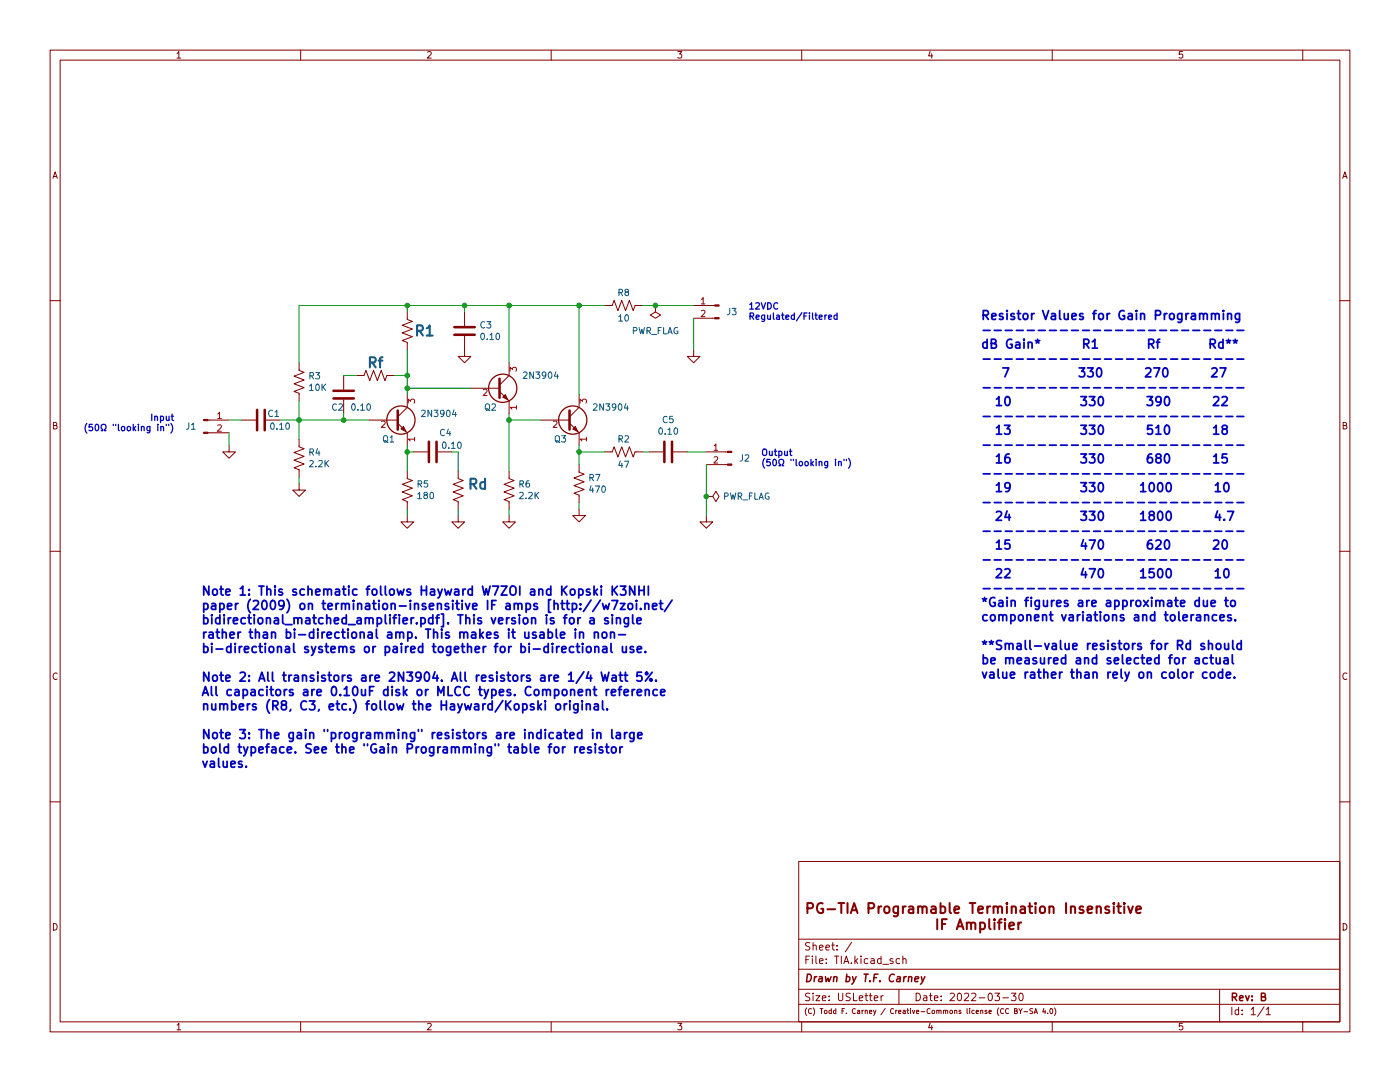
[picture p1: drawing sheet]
<svg xmlns="http://www.w3.org/2000/svg" width="279mm" height="216mm" viewBox="0 0 279 216" stroke-linecap="round" stroke-linejoin="round" font-family="sans-serif">
<g fill="none" stroke="#840000" stroke-width=".2">
<path d="M10 10h259.4v195.9h-259.4zM12 12h255.4v191.9h-255.4zM60 10v2M110 10v2M160 10v2M210 10v2M260 10v2M10 60h2M267.4 60h2M59.7 72.4v1.5l1 .4-2 .8 2 .7-2 .8 2 .7-2 .8 1 .4v1.5M68.6 74.9v2.8M68.6 79.8v2.8"/>
<path d="M71.1 74.9h1.5l.4-1 .8 2 .7-2 .8 2 .8-2 .7 2 .4-1h1.5M81.3 62.2v1.6l1 .3-2 .8 2 .8-2 .7 2 .8-2 .7 1 .4v1.6M81.3 78.7v2.6l-1.9 1.9M92.7 67.1v4h1.3l-1.3 1.3-1.3-1.3h1.3M92.7 62.2v2.8M94 77.5h5.7M99.7 78.1l1.9 1.9v2.6M101.6 72.4v2.5l-1.9 1.9M115.6 78.7v2.6l-1.9 1.9M120.6 61h1.6l.4-1.1 .7 2.1 .8-2.1 .7 2.1 .8-2.1 .8 2.1 .3-1h1.6M130.8 61v1.2l1 .7-1 .6-1-.6 1-.7M130.8 61h.1"/>
<path d="M138.4 69.9v1.2h1.3l-1.3 1.3-1.2-1.3h1.2M138.4 63.5h4.2M138.4 61h4.2M41.5 83.8h4.2M41.5 86.4h4.2M45.7 88.9v1.3h1.3l-1.3 1.2-1.3-1.2h1.3M48.3 83.8h2.8M59.7 96.5v1.3h1.3l-1.3 1.3-1.3-1.3h1.3M59.7 87.6v1.6l1 .3-2 .8 2 .8-2 .7 2 .8-2 .7 1 .4v1.6M73.7 83.8h5.7M79.4 84.5l1.9 1.9v2.5M81.3 94v1.5l1 .4-2 .7 2 .8-2 .8 2 .7-2 .8 1 .4v1.5"/>
<path d="M82.5 90.2h2.8M87.4 90.2h2.8M91.4 94v1.5l1.1 .4-2.1 .7 2.1 .8-2.1 .8 2.1 .7-2.1 .8 1 .4v1.5M101.6 94v1.5l1 .4-2 .7 2 .8-2 .8 2 .7-2 .8 1 .4v1.5M107.9 83.8h5.8M113.7 84.5l1.9 1.9v2.5M115.6 92.7v1.5l1 .4-2 .8 2 .7-2 .8 2 .8-2 .7 1 .4v1.5M120.6 90.2h1.6l.4-1 .7 2 .8-2 .7 2 .8-2 .8 2 .3-1h1.6M129.5 90.2h2.8M134.4 90.2h2.8M141 99.1h1.2l.7-1.1 .6 1.1-.6 1-.7-1M141 99.1h.1"/>
<path d="M141 90.2h4.2M141 92.7h4.2M10 110h2M81.3 102.9v1.2h1.2l-1.2 1.3-1.3-1.3h1.3M91.4 102.9v1.2h1.3l-1.3 1.3-1.2-1.3h1.2M101.6 102.9v1.2h1.3l-1.3 1.3-1.3-1.3h1.3M115.6 101.6v1.3h1.2l-1.2 1.2-1.3-1.2h1.3M141 102.9v1.2h1.2l-1.2 1.3-1.3-1.3h1.3M267.4 110h2M10 160h2M267.4 160h2M159.4 171.9h108v32h-108z"/>
<path d="M159.4 197.4h108M159.4 193.4h108M159.4 187.4h108M170 188l-1.3 1.9M174.5 199.2l.7-.2-.1-.3h-.4l-.2 .2v.7h.6M175.8 198.7v1M176.3 198.7l-.5 .3M179.4 197.4v3M179.5 191.4l-.4-.1-.3 .3 .2 .6h.5M180.2 191.4l.2-.1 .4 .1v.9M180.2 190.8v1.5M198.5 198.2h1l-.5 .5 .4 .2v.6l-.2 .2-.7-.2"/>
<path d="M200.1 199.1h1.2M201.8 198.2h1l-.5 .5 .4 .2v.6l-.2 .2-.7-.2M203.5 198.3l.2-.1a.8 .8 0 0 1 .5 .7 .8 .8 0 0 1-.5 .8l-.2-.2-.2-.4zM243.4 197.4v6.5M60 203.9v2M110 203.9v2M159.4 200.4h108M160 203.9v2M201.3 201.3a.44 .44 0 0 0-.6 .5 .44 .44 0 0 0 .6 .4M202.5 201.7h.4l.1-.4h-.5v1h.4l.1-.4-.2-.2M203.3 201.3l.4 .5 .3-.5M203.7 201.8v.5"/>
<path d="M204.3 201.9h.8M206.1 201.3h-.5a.42 .42 0 0 0 .4 .6v.3h-.5M206.4 202.3l.3-1 .3 1M206.5 202h.5M208.3 201.2l-.2 .7h.6M208.6 201.6v.7M209.1 202.2v.1M209.7 201.3h.1a.49 .49 0 0 1 .3 .5 .49 .49 0 0 1-.4 .4l-.2-.3zM210 203.9v2M210.4 201.1a1.15 1.15 0 0 1 0 1.5M252.3 200.9l-1.3 1.9M252.7 201.4l.4-.4v1.5"/>
<path d="M252.7 202.5h.8M260 203.9v2"/>
</g>
<path d="M182.6 195.4l.7-.2v-.2h-.6l-.1 .7 .1 .2 .5-.1M183.9 194.9l.2 1M184.6 194.9l-.7 1.3-.2 .2" fill="none" stroke="#840000" stroke-width=".3"/>
<g fill="none" stroke="#840000" stroke-width=".4">
<path d="M161.1 181.2h.8a.54 .54 0 0 0 .4-.5 .54 .54 0 0 0-.4-.5h-.8v2M164.2 180.3a.92 .92 0 0 0-1.1 .3 .92 .92 0 0 0 0 1.1 .69 .69 0 0 0 1.2 .3v-.7h-.4M165.1 181.4h1.6M167.3 180.2h1.2M167.9 180.2v2M169.1 180.2v2M169.8 182.2l.7-2 .6 2M170 181.6h.9M173.3 181.2h.8a.54 .54 0 0 0 .4-.5 .54 .54 0 0 0-.4-.5h-.8v2M175.3 180.9v1.3M175.9 180.9l-.4 .1-.2 .2M176.6 181.1a.54 .54 0 0 1 .5-.2 .54 .54 0 0 1 .4 .3v.6a.54 .54 0 0 1-.5 .4 .54 .54 0 0 1-.5-.4z"/>
<path d="M179.2 180.9v1.6a.54 .54 0 0 1-.8 .3M179.2 181l-.5-.1-.4 .3v.6l.2 .3h.7M180.2 180.9v1.3M180.8 180.9l-.4 .1-.2 .2M181.4 181h.8l.1 1.2M182.3 181.3l-.7 .1a.39 .39 0 0 0-.3 .4 .39 .39 0 0 0 .3 .4l.7-.1M183.2 181.1a.5 .5 0 0 1 .9 0v1.1M183.2 180.9v1.3M184.1 181.1l.3-.2 .5 .1v1.2M185.9 181h.8l.1 1.2M186.8 181.3l-.7 .1a.39 .39 0 0 0-.3 .4 .39 .39 0 0 0 .3 .4l.7-.1M187 183.4v2"/>
<path d="M187.7 181l.6-.1 .4 .3v.6l-.2 .3h-.8M187.7 180.2v2M188 184.4h.7M188.9 183.4h-.9v2M189.5 180.2v1.7l.3 .3M190.5 181.5l.9-.2-.1-.3-.5-.1-.3 .2 .1 1h.7M190.9 185.4l.7-2 .7 2M191.1 184.8h1M192.9 184.3a.5 .5 0 0 1 .9 .1v1M192.9 184.1v1.3M193.5 180.2h1.2M193.8 184.4l.3-.3 .5 .1 .1 1.2"/>
<path d="M194.1 180.2v2M195.2 181.5l1-.2-.1-.3-.6-.1-.3 .2 .1 1h.8M195.6 184.2l.6-.1 .4 .4v.5l-.2 .3h-.8M195.6 184.1v2M197 180.9v1.3M197.4 183.4v1.7l.3 .3M197.6 180.9l-.4 .1-.2 .2M198.3 181.1a.5 .5 0 0 1 .8 0v1.1M198.3 180.9v1.3M198.5 183.4v.2M198.5 184.1v1.3M199.1 181.1l.3-.2 .5 .1 .1 1.2"/>
<path d="M199.1 184.1h.8M199.9 183.4l-.4 .1-.1 .2v1.7M200.6 183.4v.2M200.6 184.1v1.3M200.9 180.2v.2M200.9 180.9v1.3M201.4 184.7l1-.1-.1-.4-.6-.1-.3 .3 .1 .9h.8M201.9 181.1a.5 .5 0 0 1 .9 0v1.1M201.9 180.9v1.3M203.2 184.1v1.3M203.7 181h.8l.1 1.2M203.8 184.1l-.4 .1-.2 .3"/>
<path d="M204.6 181.3l-.7 .1a.39 .39 0 0 0-.3 .4 .39 .39 0 0 0 .3 .4l.7-.1M205.2 180.9h.8M205.5 180.2v1.7l.1 .2 .4 .1M206.7 180.2v.2M206.7 180.9v1.3M207.6 181.1a.54 .54 0 0 1 .5-.2 .54 .54 0 0 1 .5 .3v.6a.54 .54 0 0 1-.6 .4 .54 .54 0 0 1-.5-.4zM209.4 181.1a.5 .5 0 0 1 .9 0v1.1M209.4 180.9v1.3M212.8 180.2v2M213.7 181.1a.5 .5 0 0 1 .9 0v1.1M213.7 180.9v1.3M216.2 181l-.5-.1-.3 .2 .1 .3 .7 .2v.5h-.8"/>
<path d="M217 181.5l1-.2-.1-.3-.6-.1-.3 .2 .1 1h.8M218.9 181.1a.5 .5 0 0 1 .8 0v1.1M218.9 180.9v1.3M221.3 181l-.4-.1-.3 .2 .1 .3 .6 .2v.5h-.7M222.3 180.2v.2M222.3 180.9v1.3M222.9 180.9h.8M223.2 180.2v1.7l.1 .2 .4 .1M224.4 180.2v.2M224.4 180.9v1.3M225.1 180.9l.5 1.3 .5-1.3M226.8 181.5l.9-.2-.1-.3-.6-.1-.2 .2 .1 1h.7"/>
</g>
<g fill="none" stroke="#840000" stroke-width=".51">
<path d="M66.5 78h4.1M66.5 79.5h4.1M90.7 65.3h4M90.7 66.8h4M99.7 75.6v3.8M51.3 81.8v4.1M52.8 81.8v4.1M79.4 81.9v3.8M85.6 88.1v4.1M87.1 88.1v4.1M113.7 81.9v3.8M132.6 88.1v4.1"/>
<path d="M134.1 88.1v4.1"/>
</g>
<g fill="#840000" stroke="#840000" stroke-width=".2">
<path d="M114.3 85.6l.5-.5 .5 1z"/>
<path d="M100.3 79.2l.5-.5 .5 1.1z"/>
<path d="M80 85.6l.5-.5 .5 1z"/>
<path d="M145.2 92.6h.8v.2h-.8z"/>
<path d="M145.2 90h.8v.3h-.8z"/>
<path d="M40.6 86.2h.9v.3h-.9z"/>
<path d="M40.6 83.7h.9v.2h-.9z"/>
<path d="M142.6 63.4h.9v.2h-.9z"/>
<path d="M142.6 60.8h.9v.3h-.9z"/>
</g>
<g fill="none" stroke="#840000" stroke-width=".25">
<circle cx="100.3" cy="77.5" r="2.82"/>
<circle cx="80" cy="83.8" r="2.82"/>
<circle cx="114.3" cy="83.8" r="2.82"/>
</g>
<g fill="none" stroke="#0000c2" stroke-width=".36">
<path d="M196.2 65.9h1.4M196.2 71.7h1.4M196.2 77.4h1.4M198.4 65.9h1.4M198.4 71.7h1.4M198.4 77.4h1.4M200.1 73.4h1.2l-.7 1.8M200.6 65.9h1.4M200.6 71.7h1.4M200.6 77.4h1.4M200.7 79.3l.3-.2a.96 .96 0 0 1 .4 1.6l-.3 .2a.96 .96 0 0 1-.4-1.6zM202.8 65.9h1.4"/>
<path d="M202.8 71.7h1.4M202.8 77.4h1.4M205 65.9h1.4M205 71.7h1.4M205 77.4h1.4M206.6 67.9l.5 .2 .4-.2M206.8 68.5l.3-.4 .2 .4M207.1 67.7v.4M207.2 65.9h1.4M207.2 71.7h1.4M207.2 77.4h1.4M209.4 65.9h1.4"/>
<path d="M209.4 71.7h1.4M209.4 77.4h1.4M211.6 65.9h1.4M211.6 71.7h1.4M211.6 77.4h1.4M213.8 65.9h1.4M213.8 71.7h1.4M213.8 77.4h1.4M216 65.9h1.4M216 71.7h1.4M216 77.4h1.4M216.3 68.6l.8-.1 .2-.2-.1-.4-.2-.2h-.7v1.8"/>
<path d="M216.7 68.6l.6 .9M218.2 65.9h1.4M218.2 71.7h1.4M218.2 77.4h1.4M219 73.6l.3-.2a.96 .96 0 0 1 .4 1.6l-.3 .2a.96 .96 0 0 1-.4-1.6zM219.3 79.3l.3-.2a.96 .96 0 0 1 .4 1.6l-.2 .2a.96 .96 0 0 1-.5-1.6zM220.4 65.9h1.4M220.4 71.7h1.4M220.4 77.4h1.4M222.7 65.9h1.3M222.7 71.7h1.3M222.7 77.4h1.3"/>
<path d="M224.9 65.9h1.3M224.9 71.7h1.3M224.9 77.4h1.3M227.1 65.9h1.3M227.1 71.7h1.3M227.1 77.4h1.3M228.7 73.6l.2-.2h.4l.3 .2 .1 .3-.1 .3-1 1h1.1M228.9 79.1h1.1l-.6 .7 .5 .2v.7l-.2 .2h-.5l-.3-.2M229.3 65.9h1.3M229.3 71.7h1.3M229.3 77.4h1.3M230.3 73.4h1.2l-.8 1.8"/>
<path d="M231.5 65.9h1.3M231.5 71.7h1.3M231.5 77.4h1.3M231.7 79.9l-.3 .3h-.4l-.3-.3v-.4l.2-.3 .5-.1 .2 .2a1.18 1.18 0 0 1-.4 1.6h-.3M232.2 73.6l.3-.2a.96 .96 0 0 1 .4 1.6l-.3 .2a.96 .96 0 0 1-.4-1.6zM232.6 79.3l.2-.2a.96 .96 0 0 1 .4 1.6l-.2 .2a.96 .96 0 0 1-.4-1.6zM233.7 65.9h1.3M233.7 71.7h1.3M233.7 77.4h1.3M235.9 65.9h1.3M235.9 71.7h1.3M235.9 77.4h1.3"/>
<path d="M238.1 65.9h1.3M238.1 71.7h1.3M238.1 77.4h1.3M240.3 65.9h1.3M240.3 71.7h1.3M240.3 77.4h1.3M241.5 68.6l.9-.1 .1-.2v-.4l-.3-.2h-.7v1.8M241.8 62.7l.2-.1h.5v1.1M241.9 73.6l.2-.2h.4l.3 .2 .1 .3-.1 .3-1 1h1.1M242 68.6l.5 .9M242.2 79.3l.3-.2h.4l.2 .2 .1 .3-.1 .3-1 1h1.1M242.5 65.9h1.3"/>
<path d="M242.5 71.7h1.3M242.5 77.4h1.3M242.5 62.8l.3-.2h.4l.1 1.1M243.5 73.4h1.2l-.8 1.8M243.9 79.3l.3-.2h.4l.2 .2 .1 .3-.1 .3-1 1h1.1M244.1 68.4l-.5-.1-.4 .3v.5l.2 .3h.7M244.1 67.7v1.8M244.2 62v.1M244.2 62.6v1.1M244.7 65.9h1.3M244.7 71.7h1.3M244.7 77.4h1.3"/>
<path d="M244.7 67.9l.5 .2 .4-.2M244.9 68.5l.3-.4 .2 .4M245 62.7l.3-.1h.4l.1 1.1M245 62.6v1.1M245.2 67.7v.4M246.1 67.9l.4 .2 .4-.2M246.3 68.5l.2-.4 .3 .4M246.5 67.7v.4M246.9 65.9h1.3M246.9 71.7h1.3M246.9 77.4h1.3M247.4 62.6v1.4l-.4 .3h-.4"/>
<path d="M247.4 62.6h-.5l-.4 .3v.5l.2 .3h.7M196.2 83.1h1.4M196.2 88.8h1.4M196.2 94.6h1.4M198.4 83.1h1.4M198.4 88.8h1.4M198.4 94.6h1.4M200.5 84.9h1.1l-.6 .6 .5 .2v.8l-.3 .1h-.5l-.2-.1M200.6 83.1h1.4M200.6 88.8h1.4M200.6 94.6h1.4M201.4 90.6a.7 .7 0 0 0-.8 .8v.6l.1 .3 .5 .1 .3-.2 .1-.6-.2-.2-.5-.1-.3 .3"/>
<path d="M201.6 97.1l-.4 .3-.5-.1-.1-.2v-.4l.1-.3 .5-.1 .3 .2a1.18 1.18 0 0 1-.4 1.6h-.4M202.8 83.1h1.4M202.8 88.8h1.4M202.8 94.6h1.4M205 83.1h1.4M205 88.8h1.4M205 94.6h1.4M207.2 83.1h1.4M207.2 88.8h1.4M207.2 94.6h1.4M209.4 83.1h1.4M209.4 88.8h1.4"/>
<path d="M209.4 94.6h1.4M211.6 83.1h1.4M211.6 88.8h1.4M211.6 94.6h1.4M213.8 83.1h1.4M213.8 88.8h1.4M213.8 94.6h1.4M216 83.1h1.4M216 88.8h1.4M216 94.6h1.4M218.2 83.1h1.4M218.2 88.8h1.4"/>
<path d="M218.2 94.6h1.4M219.3 85l.3-.1a.96 .96 0 0 1 .4 1.6l-.2 .1a.96 .96 0 0 1-.5-1.6zM219.3 90.8l.3-.2a.96 .96 0 0 1 .4 1.6l-.2 .2a.96 .96 0 0 1-.5-1.6zM220.4 83.1h1.4M220.4 88.8h1.4M220.4 94.6h1.4M222.7 83.1h1.3M222.7 88.8h1.3M222.7 94.6h1.3M224.9 83.1h1.3M224.9 88.8h1.3M224.9 94.6h1.3"/>
<path d="M227.1 83.1h1.3M227.1 88.8h1.3M227.1 94.6h1.3M227.6 96.8l.6-.5v1.8M227.6 98.1h1.1M229.3 83.1h1.3M229.3 88.8h1.3M229.3 94.6h1.3M229.5 96.5l.3-.2a.96 .96 0 0 1 .4 1.6l-.3 .2a.96 .96 0 0 1-.4-1.6zM229.8 90.6a.7 .7 0 0 0-.8 .8v.6l.2 .3 .5 .1 .2-.2 .1-.6-.2-.2-.5-.1-.3 .3M229.9 84.9h-.8l-.1 .8 .3-.2 .5 .1 .2 .3-.1 .6-.2 .1h-.4l-.3-.1M230.7 85.4l.5-.5v1.7"/>
<path d="M230.7 86.6h1M231 91.4l-.3-.4 .1-.2 .2-.2 .5 .1 .2 .2-.1 .3-.7 .2-.2 .3 .1 .5 .2 .2h.4l.3-.4-.1-.5-.2-.1M231.2 96.5l.3-.2a.96 .96 0 0 1 .4 1.6l-.3 .2a.96 .96 0 0 1-.4-1.6zM231.5 83.1h1.3M231.5 88.8h1.3M231.5 94.6h1.3M232.6 85l.2-.1a.96 .96 0 0 1 .4 1.6l-.2 .1a.96 .96 0 0 1-.4-1.6zM232.6 90.8l.2-.2a.96 .96 0 0 1 .4 1.6l-.2 .2a.96 .96 0 0 1-.4-1.6zM233 96.4l.1-.1a.96 .96 0 0 1 .5 1.6l-.3 .2a.96 .96 0 0 1-.4-1.6zM233.7 83.1h1.3M233.7 88.8h1.3M233.7 94.6h1.3"/>
<path d="M235.9 83.1h1.3M235.9 88.8h1.3M235.9 94.6h1.3M238.1 83.1h1.3M238.1 88.8h1.3M238.1 94.6h1.3M240.3 83.1h1.3M240.3 88.8h1.3M240.3 94.6h1.3M242.2 85.4l.5-.5v1.7M242.2 91.1l.5-.5v1.8M242.2 86.6h1"/>
<path d="M242.2 92.4h1M242.5 83.1h1.3M242.5 88.8h1.3M242.5 94.6h1.3M242.5 96.8l.6-.5v1.8M242.5 98.1h1.1M244.2 85.6l-.3-.3 .1-.3 .2-.1 .5 .1 .2 .2-.1 .3-.7 .2-.2 .3 .1 .5 .2 .1h.4l.3-.3-.1-.5-.2-.2M244.4 96.5l.3-.2a.96 .96 0 0 1 .4 1.6l-.3 .2a.96 .96 0 0 1-.4-1.6zM244.7 83.1h1.3M244.7 88.8h1.3M244.7 94.6h1.3M244.8 90.6h-.8l-.1 .8 .3-.1 .5 .1 .2 .2-.1 .6-.2 .2h-.4l-.3-.2"/>
<path d="M246.9 83.1h1.3M246.9 88.8h1.3M246.9 94.6h1.3M118 119.7l-1.6 2.3M118.7 118.1l.5 .6M119.2 117.6l-.6 .6M119.8 119.7l-1.5 2.3M120 117v.1M120 117.6v1.1M122.1 119.8h1.2l-.8 1.8M122.2 117v1.7M122.4 117.7l.8 1"/>
<path d="M123.2 117l-1 1M123.8 117h1.1l-.6 .6 .5 .2v.8l-.2 .1h-.5l-.3-.1M126.7 117v1.7l-1-1.7v1.7M127 119.8v.2M127.5 117v1.7M127.5 117.8h1M128.5 117v1.7M129.4 117v1.7M131.8 119.8v1.5l.1 .2 .4 .1M134.1 119.7l-1.5 2.3M196.2 100.3h1.4M196.2 106h1.4"/>
<path d="M196.2 111.7h1.4M196.2 117.5h1.4M198.4 100.3h1.4M198.4 106h1.4M198.4 111.7h1.4M198.4 117.5h1.4M198.9 102.2l.2-.2h.4l.3 .2 .1 .3-.1 .3-1 1h1.1M198.9 113.7l.2-.2h.4l.3 .2 .1 .3-.1 .3-1 1h1.1M200.6 113.7l.2-.2h.4l.3 .2 .1 .3-.1 .3-1 1h1.1M200.6 100.3h1.4M200.6 106h1.4M200.6 111.7h1.4"/>
<path d="M200.6 117.5h1.4M201 102l-.4 1.2h1.1M201.4 102.6v1.2M201.5 107.8h-.9v.8l.2-.2 .6 .1 .2 .3-.1 .6-.3 .1h-.4l-.2-.1M202.8 100.3h1.4M202.8 106h1.4M202.8 111.7h1.4M202.8 117.5h1.4M205 100.3h1.4M205 106h1.4M205 111.7h1.4M205 117.5h1.4"/>
<path d="M207.2 100.3h1.4M207.2 106h1.4M207.2 111.7h1.4M207.2 117.5h1.4M209.4 100.3h1.4M209.4 106h1.4M209.4 111.7h1.4M209.4 117.5h1.4M211.6 100.3h1.4M211.6 106h1.4M211.6 111.7h1.4M211.6 117.5h1.4"/>
<path d="M213.8 100.3h1.4M213.8 106h1.4M213.8 111.7h1.4M213.8 117.5h1.4M216 100.3h1.4M216 106h1.4M216 111.7h1.4M216 117.5h1.4M218.2 100.3h1.4M218.2 106h1.4M218.2 111.7h1.4M218.2 117.5h1.4"/>
<path d="M219.4 107.9l.2-.1a.96 .96 0 0 1 .4 1.6l-.2 .1a.96 .96 0 0 1-.5-1.6zM220.4 100.3h1.4M220.4 106h1.4M220.4 111.7h1.4M220.4 117.5h1.4M222.7 100.3h1.3M222.7 106h1.3M222.7 111.7h1.3M222.7 117.5h1.3M224.9 100.3h1.3M224.9 106h1.3M224.9 111.7h1.3"/>
<path d="M224.9 117.5h1.3M227.1 100.3h1.3M227.1 106h1.3M227.1 111.7h1.3M227.1 117.5h1.3M227.6 102.5l.6-.5v1.8M227.6 114l.6-.5v1.8M227.6 103.8h1.1M227.6 115.3h1.1M229.3 100.3h1.3M229.3 106h1.3M229.3 111.7h1.3"/>
<path d="M229.3 117.5h1.3M229.7 102.8l-.4-.3 .1-.3 .3-.2 .5 .1 .2 .3-.1 .2-.8 .3-.2 .2 .1 .5 .3 .2h.3l.4-.3v-.4l-.4-.3M229.8 107.8a.7 .7 0 0 0-.8 .7v.7l.2 .3h.5l.2-.1 .1-.6-.2-.3-.5-.1-.3 .4M230.3 113.5h-.9l-.1 .8 .3-.1 .6 .1 .2 .2-.1 .6-.3 .2h-.4l-.3-.2M230.7 107.9l.2-.1h.5l.2 .1 .1 .4-.1 .2-1 1h1.1M231.2 102.2l.3-.2a.96 .96 0 0 1 .4 1.6l-.3 .2a.96 .96 0 0 1-.4-1.6zM231.2 113.7l.3-.2a.96 .96 0 0 1 .4 1.6l-.3 .2a.96 .96 0 0 1-.4-1.6zM231.5 100.3h1.3M231.5 106h1.3M231.5 111.7h1.3M231.5 117.5h1.3M232.6 107.9l.2-.1a.96 .96 0 0 1 .4 1.6l-.2 .1a.96 .96 0 0 1-.4-1.6z"/>
<path d="M233 102.1l.1-.1a.96 .96 0 0 1 .5 1.6l-.3 .2a.96 .96 0 0 1-.4-1.6zM233 113.6l.1-.1a.96 .96 0 0 1 .5 1.6l-.3 .2a.96 .96 0 0 1-.4-1.6zM233.7 100.3h1.3M233.7 106h1.3M233.7 111.7h1.3M233.7 117.5h1.3M235.9 100.3h1.3M235.9 106h1.3M235.9 111.7h1.3M235.9 117.5h1.3M238.1 100.3h1.3M238.1 106h1.3"/>
<path d="M238.1 111.7h1.3M238.1 117.5h1.3M240.2 119.8l.1 1.1 .4 .1 .2-.2M240.3 100.3h1.3M240.3 106h1.3M240.3 111.7h1.3M240.3 117.5h1.3M240.9 119.8v1.2M242.2 107.9l.3-.1h.4l.2 .1 .1 .4-.1 .2-1 1h1.1M242.5 100.3h1.3M242.5 106h1.3M242.5 111.7h1.3"/>
<path d="M242.5 117.5h1.3M242.5 114l.6-.5v1.8M242.5 115.3h1.1M243 102l-.5 1.2h1.1M243.4 102.6v1.2M244.2 107.9l.1-.1a.96 .96 0 0 1 .4 1.6l-.2 .1a.96 .96 0 0 1-.4-1.6zM244.3 103.6v.2M244.4 113.7l.3-.2a.96 .96 0 0 1 .4 1.6l-.3 .2a.96 .96 0 0 1-.4-1.6zM244.4 119.8h.7M244.7 119.2v1.5v.2l.4 .1M244.7 100.3h1.3M244.7 106h1.3"/>
<path d="M244.7 111.7h1.3M244.7 117.5h1.3M245 102h1.2l-.8 1.8M245.7 120l.2-.2 .5 .2 .1 .7-.1 .2-.5 .1-.2-.2zM246.9 100.3h1.3M246.9 106h1.3M246.9 111.7h1.3M246.9 117.5h1.3M111 125.5v1.6l.3 .2M111.9 126.7l.8-.1-.1-.4-.5-.1-.2 .3v.8h.7M114.8 126.1v1.2M115 129h.7"/>
<path d="M115.3 128.4v1.5v.2l.4 .1M115.7 126.3l.2-.2 .5 .1v1.1M115.7 126.1v1.2M116.3 128.4v.2M116.3 129v1.2M116.5 134l-1.5 2.3M117.1 129.2l.3-.2 .5 .2 .1 .6-.2 .3-.4 .1-.3-.2zM117.5 134l-.5 1.3h1.1M117.8 123.4h.7l.1 1.1M117.9 134.7v1.2M118.6 123.7l-.6 .1a.35 .35 0 0 0-.3 .3 .35 .35 0 0 0 .3 .4l.6-.1M118.6 126.3l.3-.2 .4 .1 .1 1.1"/>
<path d="M118.6 126.1v1.2M118.7 129.2l.3-.2 .4 .1 .1 1.1M118.7 129v1.2M120 134.1l.4 1.8 .4-1.3 .3 1.3 .4-1.8M120.2 120.4l.4 1.2 .3-.8 .4 .8 .3-1.2M120.2 126.3l.3-.2 .5 .2 .1 .7-.2 .2-.4 .1-.3-.1zM120.2 139.9v1.5l.3 .2M120.3 129.1h.7l.1 1.1M121 137.6v1.2M121.1 129.4l-.6 .1a.35 .35 0 0 0-.3 .3 .35 .35 0 0 0 .3 .4l.6-.1M121.3 123.4l-.4-.1-.2 .2 .1 .3 .5 .2v.4h-.6M121.5 137.6l-.3 .1-.2 .2"/>
<path d="M121.9 126.3l.2-.2 .4 .1 .1 1.1M121.9 126.1v1.2M121.9 128.4v1.5l.3 .3M122 138.2l.9-.2-.1-.3-.5-.1-.3 .2 .1 .9h.7M122.2 122.7v.2M122.2 134.8h.7l.1 1.1M122.2 123.3v1.2M123 135.1l-.6 .1a.35 .35 0 0 0-.3 .4 .35 .35 0 0 0 .3 .3l.6-.1M123 123.4l.3-.1 .4 .1 .1 1.1M123 123.3v1.2M123.4 137.6h.7M123.5 126.6h1.3"/>
<path d="M123.5 134.7h.7M123.8 120.4h.9l-.9 1.2h.9M123.8 134.1v1.6l.1 .1 .3 .1M124.1 137l-.4 .1-.1 .2v1.5M124.2 129l.1 1.1 .4 .1 .3-.2M124.6 138.2l.8-.2-.1-.3-.5-.1-.2 .2v.9h.7M124.6 134.7h.6M124.8 134.1v1.6l.1 .1 .3 .1M125 129v1.2M125.4 123.3v1.4l-.3 .4-.5-.1M125.4 123.4l-.5-.1-.3 .3v.5l.1 .3h.7M125.5 120.5l.4-.1 .4 .4v.5l-.4 .3-.4-.1-.2-.2v-.5z"/>
<path d="M126.2 137.6v1.2M126.3 122.7v1.5l.2 .3M126.4 129.1l-.4-.1-.3 .3 .1 .2 .6 .2v.4h-.7M126.7 137.6l-.4 .1-.1 .2M127 120.4v1.2M127.1 123.9l.9-.2-.1-.3-.5-.1-.3 .2 .1 .9h.7M127.2 129.6l.8-.2v-.3l-.6-.1-.2 .3 .1 .8h.7M127.2 138.2l.8-.2v-.3l-.6-.1-.2 .2 .1 .9h.7M127.9 121.4v.2M128 134.1h-.8l-.1 .9 .3-.2 .6 .1 .1 .2-.1 .6-.2 .2h-.4l-.3-.2M128.7 120.6l.3-.2 .4 .1 .1 1.1M128.7 120.4v1.2"/>
<path d="M128.8 130v.2M128.8 137.8l.3-.2 .4 .1 .1 1.1M128.8 137.6v1.2M130.2 134.1l-1.4 1.8M130.2 121l.9-.2-.1-.3-.5-.1-.3 .3 .1 .8h.7M130.9 135.7v.2M131.2 137.7l-.5-.1-.4 .3v.5l.2 .3h.7M131.6 120.4h.7M131.8 138.2l.9-.2-.1-.3-.5-.1-.3 .2 .1 .9h.7M238.6 131.3h.6l.1 1.1M239.3 131.7l-.6 .1a.35 .35 0 0 0-.2 .3 .35 .35 0 0 0 .2 .3h.6M240.3 128.5l-.4-.1-.2 .3 .1 .2 .5 .2v.4h-.6"/>
<path d="M240.4 122.8l.3-.1 .4 .1 .1 1.1M240.9 134.2l-.6-.1-.3 .4v.5l.2 .2h.7M240.9 131.3h-.5l-.3 .3v.5l.2 .3h.6M241.2 128.6l.2-.2 .5 .1 .1 1.1M241.2 127.8v1.8M241.4 131.3h.7M241.7 120.4l.8-.2v-.3l-.5-.1-.3 .3 .1 .8h.7M241.7 130.7v1.5l.1 .2h.3M241.7 134.2l.4-.1 .4 .4v.5l-.4 .3-.4-.1-.2-.2v-.5zM242.7 131.3l.1 1.1h.4l.3-.1M242.8 122.8l-.5-.1-.3 .3v.5l.1 .3h.7M242.9 128.5l.4-.1 .3 .3v.5l-.3 .4-.4-.1-.2-.3v-.5z"/>
<path d="M243.5 123.3l.8-.2-.1-.3-.5-.1-.2 .2 .1 .9h.6M243.5 131.3v1.1M244 134.2l-.5-.1-.4 .4v.5l.2 .2h.7M244 133.5v1.8M244.3 131.3h.7l.1 1.1M244.4 128.4l.1 1.1 .4 .1 .3-.2M244.7 134.7l.9-.2-.1-.3-.5-.1-.3 .3 .1 .8h.7M245.1 131.7l-.6 .1a.35 .35 0 0 0-.3 .3 .35 .35 0 0 0 .3 .3h.6M245.2 128.4v1.2M245.7 122.8l-.4-.1-.3 .2 .1 .3 .6 .1v.5h-.7M245.9 130.7v1.5l.3 .2M246 127.8v1.5l.3 .3"/>
<path d="M246.4 135.1v.2M246.5 123.7v.2M247.7 128.5l-.5-.1-.3 .3v.5l.1 .3h.7M247.7 127.8v1.8M49.1 152.9v.2M111 140.6l.3-.1 .5 .1 .1 .7-.2 .3h-.4l-.3-.1zM112.6 140.5v1.1M112.8 149l-.3 .1-.2 .3M113.1 140.5h-.3l-.2 .3M113.7 140.5v1.1M114.7 149v1.2M115.3 149l-.4 .1-.2 .3"/>
<path d="M115.3 140.5v1.4l-.3 .3-.4-.1M115.3 140.5h-.5l-.3 .3v.5l.2 .3h.6M115.8 149.6l.8-.1-.1-.4-.5-.1-.2 .3v.8h.7M116.1 146.3l-.5-.1-.3 .3v.5l.1 .3h.7M116.1 145.6v1.8M116.2 140.5v1.1M117 140.6l.3-.1h.4l.1 1.1M117 140.5v1.1M118 149.1l-.5-.1-.2 .3 .1 .2 .6 .2v.4h-.7M118.3 145.6v.2M118.3 146.2v1.2M118.6 140.5h.7l.1 1.1"/>
<path d="M118.8 148.4v.2M118.8 149v1.2M119.1 146.3l.3-.1 .4 .1 .1 1.1M119.1 146.2v1.2M119.4 140.9l-.6 .1a.35 .35 0 0 0-.3 .3 .35 .35 0 0 0 .3 .3h.6M120.2 149.1l-.4-.1-.2 .3 .1 .2 .5 .2v.4h-.6M120.8 149h.7M121.1 148.4v1.6l.1 .1 .3 .1M121.2 141.5v.1M122.1 145.6v1.5l.3 .3M122.2 149.1l.4-.1 .4 .4v.5l-.4 .3-.4-.1-.2-.2v-.5zM123 146.3h.7l.1 1.1"/>
<path d="M123.7 149v1.2M123.8 146.6l-.6 .1a.35 .35 0 0 0-.3 .3 .35 .35 0 0 0 .3 .4l.6-.1M124.2 149l-.3 .1-.2 .3M124.6 146.2v1.2M125.2 146.2l-.4 .1-.2 .2M126.5 146.2v1.4l-.3 .4-.5-.1M126.5 146.3l-.5-.1-.3 .3v.5l.1 .3h.7M127.3 146.8l.8-.2-.1-.3-.5-.1-.2 .2 .1 .9h.6"/>
<circle cx="129.1" cy="134.4" r=".25"/>
<circle cx="129.9" cy="135.7" r=".25"/>
</g>
<g fill="none" stroke="#0000c2" stroke-width=".25">
<path d="M165.4 63.3l.6-.1-.1-.3h-.4l-.1 .2v.6h.5M167 62.9h-.3l-.3 .2 .2 .6h.4M167 62.4v1.3M17.3 84.5a1.46 1.46 0 0 0 0 1.9M18.4 84.7h-.6v.6l.1-.1h.5l.1 .2-.1 .4-.2 .1-.4-.1M19.1 84.8l.2-.1a.68 .68 0 0 1 .4 .6 .68 .68 0 0 1-.4 .6l-.3-.4zM20.2 85.9h.3v-.2a.54 .54 0 0 1-.3-.7 .54 .54 0 0 1 .8-.3l.2 .6-.3 .4v.2h.3M22.6 84.7v.2M23.1 84.7v.2M23.6 84.7v1.1l.2 .1M24.4 85.2l.3-.1 .2 .2v.4l-.2 .2-.5-.2zM25.5 85.2l.3-.1 .3 .2v.4l-.3 .2-.4-.2z"/>
<path d="M26.6 84.7v1.2M26.7 85.5l.4 .4M27.1 85.1l-.5 .5M27.6 84.7v.1M27.6 85.1v.8M28.2 85.2h.5l.1 .7M28.2 85.1v.8M29.9 85.1v1l-.2 .3-.3-.1M29.9 85.2l-.3-.1-.3 .2 .1 .6h.5M31.5 85.1v.8M32.1 85.2h.5v.7M32.1 85.1v.8"/>
<path d="M34.1 84.5a1.46 1.46 0 0 1 0 1.9M152.6 91.5a1.46 1.46 0 0 0 0 1.9M153.7 91.7h-.6l-.1 .6 .2-.2 .4 .1 .1 .2v.4l-.2 .1-.5-.1M154.3 91.8l.2-.1a.68 .68 0 0 1 .5 .6 .68 .68 0 0 1-.5 .6l-.3-.5zM155.4 92.9h.3v-.2a.54 .54 0 0 1-.2-.8 .54 .54 0 0 1 .7-.2l.2 .6-.3 .4v.2h.3M158.3 91.7v.2M158.9 91.7v1l.2 .2M159.6 92.2l.1-.1 .4 .1 .1 .5-.2 .2-.4-.1zM160.8 92.1h.3l.2 .2v.4l-.2 .2-.5-.2zM161.8 91.7v1.2M162 92.4l.3 .5M162.3 92.1l-.5 .5"/>
<path d="M162.9 91.7v.1M162.9 92.1v.8M163.5 92.2l.5-.1v.8M163.5 92.1v.8M165.2 92.1v1l-.3 .3-.3-.1M165.2 92.1h-.4l-.2 .2 .1 .6h.5M166.7 91.7v.1M166.7 92.1v.8M167.4 92.2l.4-.1 .1 .8M167.4 92.1v.8M168.4 91.7v.2M168.9 91.7v.2"/>
<path d="M169.3 91.5a1.46 1.46 0 0 1 0 1.9"/>
</g>
<g fill="none" stroke="#009600" stroke-width=".2">
<path d="M68.6 74.9h2.5M78.7 74.9h2.6M81.3 61v1.2M81.3 69.9v8.8M81.3 77.5h12.7M92.7 61v1.2M101.6 61v11.4M115.6 61v17.7M120.6 61h-60.9v11.4M128.3 61h10.1M138.4 63.5v6.4M45.7 83.8h2.6"/>
<path d="M45.7 86.4v2.5M55.9 83.8h17.8M59.7 80v7.6M59.7 95.3v1.2M68.6 82.6v1.2M81.3 88.9v5.1M81.3 90.2h1.2M91.4 90.2v3.8M101.6 82.6v11.4M101.6 83.8h6.3M115.6 90.2h5M115.6 88.9v3.8"/>
<path d="M128.3 90.2h1.2M137.2 90.2h3.8M141 92.7v10.2M81.3 101.6v1.3M91.4 101.6v1.3M101.6 101.6v1.3M115.6 100.3v1.3"/>
</g>
<g fill="#009600" stroke="#009600" stroke-width=".2">
<circle cx="141" cy="99.1" r=".46"/>
<circle cx="101.6" cy="61" r=".46"/>
<circle cx="101.6" cy="83.8" r=".46"/>
<circle cx="115.6" cy="90.2" r=".46"/>
<circle cx="68.6" cy="83.8" r=".46"/>
<circle cx="59.7" cy="83.8" r=".46"/>
<circle cx="81.3" cy="90.2" r=".46"/>
<circle cx="81.3" cy="77.5" r=".46"/>
<circle cx="81.3" cy="61" r=".46"/>
<circle cx="81.3" cy="74.9" r=".46"/>
<circle cx="92.7" cy="61" r=".46"/>
<circle cx="115.6" cy="61" r=".46"/>
<circle cx="130.8" cy="61" r=".46"/>
</g>
<g font-size="2.8" fill="#006464">
<text x="82.9" y="67.1">R1</text>
<text x="73.4" y="73.4">Rf</text>
<text x="93.5" y="97.6">Rd</text>
</g>
<g font-size="2.5" fill="#0000c2">
<text x="195.6" y="63.8">Resistor Values for Gain Programming</text>
<text x="195.6" y="69.6">dB Gain*</text>
<text x="218.2" y="69.6">Rf</text>
<text x="225.6" y="69.6">Rd**</text>
<text x="214.2" y="75.3">270</text>
<text x="197" y="81">10</text>
<text x="214.9" y="81">390</text>
<text x="197" y="86.7">13</text>
<text x="214.9" y="86.7">510</text>
<text x="197" y="92.5">16</text>
<text x="214.9" y="92.5">680</text>
<text x="197" y="98.2">19</text>
<text x="214.2" y="98.2">1000</text>
<text x="214.2" y="103.9">1800</text>
<text x="197" y="109.6">15</text>
<text x="214.9" y="109.6">620</text>
<text x="40" y="118.8">Note 1: This schematic follows Hayward W7ZOI and Kopski K3NHI</text>
<text x="214.2" y="115.4">1500</text>
<text x="40" y="121.7">paper (2009) on termination-insensitive IF amps [http://w7zoi.net/</text>
<text x="40" y="124.5">bidirectional_matched_amplifier.pdf]. This version is for a single</text>
<text x="195.6" y="121.1">*Gain figures are approximate due to</text>
<text x="195.6" y="123.9">component variations and tolerances.</text>
<text x="40" y="127.4">rather than bi-directional amp. This makes it usable in non-</text>
<text x="40" y="130.3">bi-directional systems or paired together for bi-directional use.</text>
<text x="195.6" y="129.7">**Small-value resistors for Rd should</text>
<text x="40" y="136">Note 2: All transistors are 2N3904. All resistors are 1/4 Watt 5%.</text>
<text x="195.6" y="132.5">be measured and selected for actual</text>
<text x="195.6" y="135.4">value rather than rely on color code.</text>
<text x="40" y="138.9">All capacitors are 0.10uF disk or MLCC types. Component reference</text>
<text x="40" y="141.7">numbers (R8, C3, etc.) follow the Hayward/Kopski original.</text>
<text x="40" y="147.4">Note 3: The gain &quot;programming&quot; resistors are indicated in large</text>
<text x="40" y="150.3">bold typeface. See the &quot;Gain Programming&quot; table for resistor</text>
<text x="40" y="153.2">values.</text>
</g>
<g font-size="2.1" fill="#840000">
<text x="160.4" y="189.7">Sheet: /</text>
<text x="160.4" y="196">Drawn by T.F. Carney</text>
<text x="160.4" y="192.4">File: TIA.kicad_sch</text>
<text x="160.4" y="199.7">Size: USLetter</text>
<text x="182.4" y="199.7">Date: 2022-03-30</text>
<text x="245.4" y="199.7">Rev: B</text>
<text x="245.4" y="202.5">Id: 1/1</text>
</g>
<g font-size="1.8" fill="#840000">
<text x="35" y="11.6">1</text>
<text x="85" y="11.6">2</text>
<text x="135" y="11.6">3</text>
<text x="185" y="11.6">4</text>
<text x="235" y="11.6">5</text>
<text x="10.3" y="35.6">A</text>
<text x="267.7" y="35.6">A</text>
<text x="10.3" y="85.7">B</text>
<text x="267.7" y="85.7">B</text>
<text x="10.3" y="135.6">C</text>
<text x="267.7" y="135.6">C</text>
<text x="10.3" y="185.7">D</text>
<text x="267.7" y="185.7">D</text>
<text x="35" y="205.6">1</text>
<text x="85" y="205.6">2</text>
<text x="135" y="205.6">3</text>
<text x="185" y="205.6">4</text>
<text x="235" y="205.6">5</text>
</g>
<g font-size="1.8" fill="#006464">
<text x="123.3" y="59.1">R8</text>
<text x="95.8" y="65.5">C3</text>
<text x="123.5" y="64.1">10</text>
<text x="145.1" y="62.9">J3</text>
<text x="96.1" y="67.8">0.10</text>
<text x="125.8" y="66.7">PWR_FLAG</text>
<text x="61.7" y="75.7">R3</text>
<text x="61.8" y="78">10K</text>
<text x="104.8" y="75.6">2N3904</text>
<text x="53.5" y="83.2">C1</text>
<text x="66.2" y="81.9">C2</text>
<text x="70.3" y="81.9">0.10</text>
<text x="84.5" y="83.2">2N3904</text>
<text x="96.7" y="81.9">Q2</text>
<text x="118.8" y="81.9">2N3904</text>
<text x="37.1" y="85.7">J1</text>
<text x="54.2" y="85.7">0.10</text>
<text x="76.4" y="88.3">Q1</text>
<text x="87.8" y="87">C4</text>
<text x="110.7" y="88.3">Q3</text>
<text x="123.3" y="88.3">R2</text>
<text x="131.6" y="86.7">0.10</text>
<text x="132.2" y="84.4">C5</text>
<text x="61.7" y="90.9">R4</text>
<text x="61.8" y="93.2">2.2K</text>
<text x="117.5" y="96">R7</text>
<text x="123.5" y="93.3">47</text>
<text x="147.6" y="92.1">J2</text>
<text x="83.2" y="97.3">R5</text>
<text x="83.5" y="99.6">180</text>
<text x="103.6" y="97.3">R6</text>
<text x="103.7" y="99.6">2.2K</text>
<text x="117.8" y="98.3">470</text>
<text x="144.1" y="99.7">PWR_FLAG</text>
</g>
<g font-size="1.8" fill="#a90000">
<text x="139.8" y="60.7">1</text>
<text x="139.8" y="63.2">2</text>
<text x="103.1" y="74.2" transform="rotate(-90 103.1 74.2)">3</text>
<text x="43.3" y="83.6">1</text>
<text x="82.8" y="80.5" transform="rotate(-90 82.8 80.5)">3</text>
<text x="96.3" y="79">2</text>
<text x="103.1" y="81.8" transform="rotate(-90 103.1 81.8)">1</text>
<text x="117.1" y="80.5" transform="rotate(-90 117.1 80.5)">3</text>
<text x="43.3" y="86.1">2</text>
<text x="76" y="85.3">2</text>
<text x="82.8" y="88.1" transform="rotate(-90 82.8 88.1)">1</text>
<text x="110.3" y="85.3">2</text>
<text x="117.1" y="88.1" transform="rotate(-90 117.1 88.1)">1</text>
<text x="142.4" y="89.9">1</text>
<text x="142.4" y="92.5">2</text>
</g>
<g font-size="1.8" fill="#0000c2">
<text x="149.2" y="61.7">12VDC</text>
<text x="149.2" y="63.8">Regulated/Filtered</text>
<text x="30.6" y="84">Input</text>
<text x="151.8" y="90.9">Output</text>
</g>
<text font-size="1.8" fill="#009600" x="88.4" y="89.5">0.10</text>
<text font-size="1.4" fill="#840000" x="160.4" y="202.3">(C) Todd F. Carney / Creative-Commons license (CC BY-SA 4.0)</text>
</svg>
